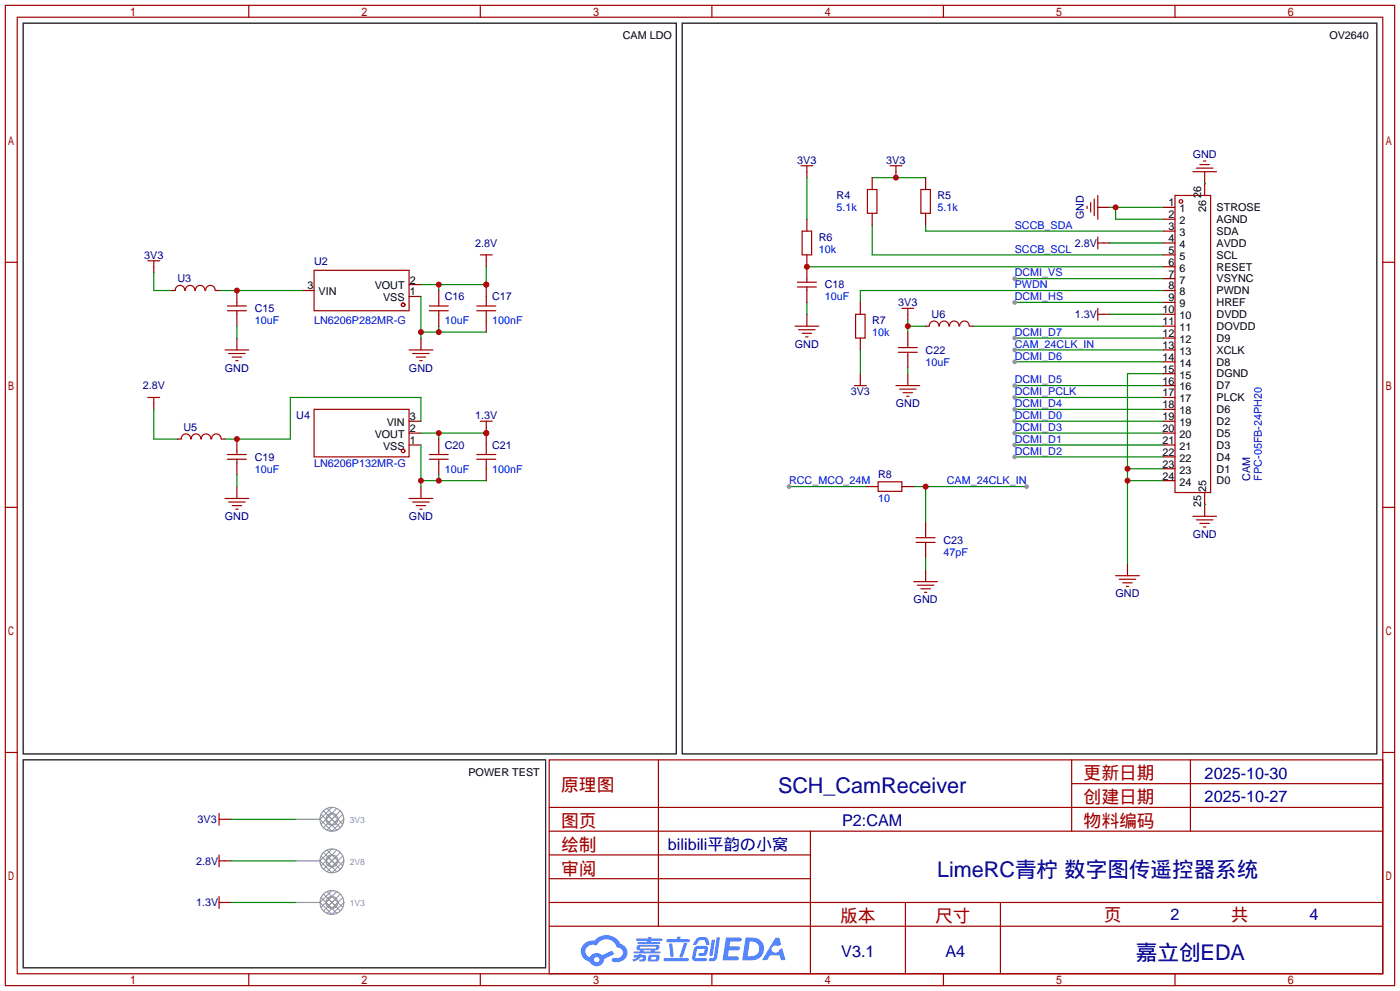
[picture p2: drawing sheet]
<svg xmlns="http://www.w3.org/2000/svg" width="299mm" height="212mm" viewBox="0 0 299 212" stroke-linecap="round" stroke-linejoin="round" font-family="sans-serif">
<g fill="none" stroke="#a10000" stroke-width=".25">
<path d="M1.1 1.1h297.2v209.6h-297.2zM3.7 3.7h292.1v204.5h-292.1zM53.2 1.1v2.6M102.7 1.1v2.6M152.3 1.1v2.6M201.8 1.1v2.6M251.3 1.1v2.6M1.1 56.1h2.6M295.8 56.1h2.5M1.1 108.5h2.6M295.8 108.5h2.5M1.1 160.8h2.6"/>
<path d="M117.5 162.4h178.3v45.8h-178.3zM117.5 177.7h178.3M117.5 172.6h178.3M140.8 162.4v35.6M173.4 177.7v30.5M229.2 162.4v15.3M229.2 167.5h66.6M254.6 162.4v15.3M295.8 160.8h2.5M117.5 182.8h55.9M117.5 198h178.3M117.5 192.9h178.3"/>
<path d="M117.5 187.8h55.9M193.7 192.9v15.3M214 192.9v15.3M53.2 208.2v2.5M102.7 208.2v2.5M152.3 208.2v2.5M201.8 208.2v2.5M251.3 208.2v2.5"/>
</g>
<g fill="#5487ff">
<path d="M155.3 200.4h2.7a.48 .48 0 0 1 .7 .4 .48 .48 0 0 1-.7 .5h-1.8l-.2 1h1.9a.43 .43 0 0 1 .4 .5 .43 .43 0 0 1-.5 .3h-1.9l-.2 1.3h1.7a.45 .45 0 0 1 .6 .2 .45 .45 0 0 1-.2 .6l-3.2 .1z"/>
<path d="M165.9 200.5h.8l.4 1.4-.7 .4a.84 .84 0 0 0-1.2 .2 .84 .84 0 0 0 .3 1.2 .84 .84 0 0 0 1.1-.5l.1-.2 .6-.3 .7 2.5h-.9l-.3-1h-2.1l-.6 1h-1.1z"/>
<path d="M152.2 200.9h.8l-.5 3.2a.36 .36 0 0 1-.4 .3 .36 .36 0 0 1-.3-.4z"/>
<path d="M153.3 200.4h.7l-.6 4.3a1.13 1.13 0 0 1-1.8 .6l.2-.4 .7-.1 .2-.2z"/>
<path d="M149 200.7l.6-.4h1a.77 .77 0 0 1 .9 .6l.3 .9-.2 .2h-.5l-.3-.9-.2-.1h-1l-.7 1-.6-.1v-.1z"/>
<path d="M148.6 202.5l.5-.3h1.7a.81 .81 0 0 1 .7 .5 .81 .81 0 0 1-.2 .8 .81 .81 0 0 1-.9 .9h-.7a.32 .32 0 0 1-.3-.4 .32 .32 0 0 1 .4-.3h.7l.3-.9-1.7 .1-.3 1.9h2.1a.32 .32 0 0 1 .4 .4 .32 .32 0 0 1-.4 .3l-2.3-.1-.5-.3v-.5z"/>
<path d="M142 204.8h5a.33 .33 0 0 1 .3 .4 .33 .33 0 0 1-.3 .3h-4.9l-.2-.2z"/>
<path d="M146.3 201.6h.7l-.6 2a.98 .98 0 0 1-.8 1.1l-.3-.3z"/>
<path d="M143.1 201.7h.7l.3 2.6a.34 .34 0 0 1-.3 .3 .34 .34 0 0 1-.4-.2z"/>
<path d="M142.6 200.8h2.2l.2-.6h.6l-.1 .6h1.8a.32 .32 0 0 1 .3 .3 .32 .32 0 0 1-.4 .3h-4.5l-.1-.1z"/>
<path d="M135.6 204.2h.9l.1-.2 .7-.1-.1 .3h.9a.82 .82 0 0 1-.6 1.3h-.7v-.4h.6l.1-.4a.68 .68 0 0 0-1 .4l-1 .4-.2-.4 1-.4h-.8z"/>
<path d="M136.1 200.6h2.5v-.3h.8l-.1 .3h2.2l.2 .3-.2 .2h-2.3v.3h1.8l.2 .2-.2 .2h-4.5l-.1-.4h2l.1-.3h-2.3l-.1-.2z"/>
<path d="M159.5 200.4l-.7 4.9h1.6a2.5 2.5 0 0 0 3-2.5 2.5 2.5 0 0 0-3.1-2.4zM160.4 201.3a1.61 1.61 0 0 1 2 1.4 1.61 1.61 0 0 1-1.8 1.7h-.7z"/>
<path d="M136.3 202.2a.55 .55 0 0 0-.2 .7 .55 .55 0 0 0 .7 .2l.1 .3h-1.3v.4h5.5l.2-.2-.2-.2h-1.2l.2-.3a.7 .7 0 0 0 .8-.2 .7 .7 0 0 0 0-.9h-4.1zM136.9 202.4h3.3l.2 .1-.2 .2h-3.2zM137.6 203.1h1.7l-.2 .3h-1.4z"/>
<path d="M138.8 204.3a1.05 1.05 0 0 0-.1 1.2 2.91 2.91 0 0 0 2.2-.2 .98 .98 0 0 0 0-1.2h-1.6zM139.4 204.6l.8-.1 .1 .4-.2 .2h-.8z"/>
<path d="M125 201.7a2.23 2.23 0 0 0-.7 2.3 2.23 2.23 0 0 0 1.8 1.6 1.58 1.58 0 0 0 1.8 .9 1.58 1.58 0 0 0 1.3-1.5l2.2-1-.5-.8-2.1 1a1.65 1.65 0 0 0-2.6 .5 1.47 1.47 0 0 1-.8-2.1 1.47 1.47 0 0 1 2.2-.5 2.3 2.3 0 0 1 2.3-1.3 2.3 2.3 0 0 1 2.1 1.7 1.12 1.12 0 0 1 1.2 1.1 1.12 1.12 0 0 1-1.1 1.2h-.7a.45 .45 0 0 0-.6 .3 .45 .45 0 0 0 .5 .6 2.21 2.21 0 0 0 2.2-.6 2.21 2.21 0 0 0 .5-2.3 2.13 2.13 0 0 0-1.3-1 3.3 3.3 0 0 0-5.5-.7l-1.2 .1zM127.1 205.2a.57 .57 0 0 1 1.1 0 .57 .57 0 0 1-1.1 0z"/>
</g>
<g fill="none" stroke="#a10000" stroke-width=".25">
<path d="M67.2 57.8h20.3v8.6h-20.3zM232.5 44.1v.5M233.3 43.3v2M234.1 42.5v3.6M234.8 41.8v5.1M67.2 87.5h20.3v10.2h-20.3z"/>
<circle cx="86.2" cy="65.2" r=".38"/>
<circle cx="86.2" cy="96.4" r=".38"/>
</g>
<path d="M234.8 44.3h2.6M64.6 62.1h2.6M87.5 63.4h2.5M87.5 60.8h2.5M87.5 95.1h2.5M87.5 92.6h2.5M87.5 90h2.5" fill="none" stroke="#870000" stroke-width=".25"/>
<path d="M237.4 44.3h11.4M238.6 44.3v2.6h10.2" fill="none" stroke="#008700" stroke-width=".25"/>
<circle cx="238.6" cy="44.3" r=".63" fill="#c00"/>
<path d="M236.1 51.9h1.3M194.2 67.2v1.3M236.1 67.2h1.3" fill="none" stroke="#870000" stroke-width=".25"/>
<path d="M234.8 50.7v2.5M234.8 51.9h1.3M192.9 65.9h2.6M194.2 65.9v1.3M234.8 65.9v2.6M234.8 67.2h1.3" fill="none" stroke="#a10000" stroke-width=".25"/>
<path d="M237.4 51.9h11.4M194.2 69.7h3.8M194.2 68.5v2.5M208.2 69.7h40.6M237.4 67.2h11.4" fill="none" stroke="#008700" stroke-width=".25"/>
<circle cx="194.2" cy="69.7" r=".63" fill="#c00"/>
<path d="M172.6 36.7v1.3M172.6 67.2v2.5M194.2 79.9v2.5" fill="none" stroke="#870000" stroke-width=".25"/>
<path d="M171.3 35.4h2.6M172.6 35.4v1.3M170.1 69.7h5M170.8 70.5h3.6M171.6 71.2h2M172.3 72h.5M191.6 82.4h5.1M192.4 83.2h3.6M193.2 83.9h2M193.9 84.7h.5" fill="none" stroke="#a10000" stroke-width=".25"/>
<path d="M172.6 38v8.9M172.6 57h76.2M217 74.8h31.8" fill="none" stroke="#008700" stroke-width=".25"/>
<circle cx="217" cy="74.8" r=".51" fill="#999"/>
<path d="M186.6 38h11.4M186.6 48.1v6.4h62.2M198 48.1v1.3h50.8M248.8 62.1h-64.8v2.5" fill="none" stroke="#008700" stroke-width=".25"/>
<path d="M191.6 36.7v1.3" fill="none" stroke="#870000" stroke-width=".25"/>
<circle cx="191.6" cy="38" r=".63" fill="#c00"/>
<path d="M190.4 35.4h2.5M191.6 35.4v1.3" fill="none" stroke="#a10000" stroke-width=".25"/>
<path d="M217 59.6h31.8" fill="none" stroke="#008700" stroke-width=".25"/>
<circle cx="217" cy="59.6" r=".51" fill="#999"/>
<path d="M217 64.6h31.8" fill="none" stroke="#008700" stroke-width=".25"/>
<circle cx="217" cy="64.6" r=".51" fill="#999"/>
<path d="M217 85h31.8" fill="none" stroke="#008700" stroke-width=".25"/>
<circle cx="217" cy="85" r=".51" fill="#999"/>
<path d="M241.2 120.5v2.6" fill="none" stroke="#870000" stroke-width=".25"/>
<path d="M238.6 123.1h5.1M239.4 123.8h3.6M240.2 124.6h2M240.9 125.3h.5" fill="none" stroke="#a10000" stroke-width=".25"/>
<path d="M248.8 79.9h-7.6v40.6M241.2 102.7h7.6M241.2 100.2h7.6" fill="none" stroke="#008700" stroke-width=".25"/>
<g fill="#c00">
<circle cx="241.2" cy="102.7" r=".63"/>
<circle cx="241.2" cy="100.2" r=".63"/>
</g>
<path d="M217 90h31.8" fill="none" stroke="#008700" stroke-width=".25"/>
<circle cx="217" cy="90" r=".51" fill="#999"/>
<path d="M217 97.7h31.8" fill="none" stroke="#008700" stroke-width=".25"/>
<circle cx="217" cy="97.7" r=".51" fill="#999"/>
<path d="M217 95.1h31.8" fill="none" stroke="#008700" stroke-width=".25"/>
<circle cx="217" cy="95.1" r=".51" fill="#999"/>
<path d="M217 92.6h31.8" fill="none" stroke="#008700" stroke-width=".25"/>
<circle cx="217" cy="92.6" r=".51" fill="#999"/>
<path d="M217 87.5h31.8" fill="none" stroke="#008700" stroke-width=".25"/>
<circle cx="217" cy="87.5" r=".51" fill="#999"/>
<path d="M217 82.4h31.8" fill="none" stroke="#008700" stroke-width=".25"/>
<circle cx="217" cy="82.4" r=".51" fill="#999"/>
<path d="M217 77.3h31.8" fill="none" stroke="#008700" stroke-width=".25"/>
<circle cx="217" cy="77.3" r=".51" fill="#999"/>
<path d="M217 72.3h31.8" fill="none" stroke="#008700" stroke-width=".25"/>
<circle cx="217" cy="72.3" r=".51" fill="#999"/>
<path d="M32.9 57v1.3M104 55.8v1.2M184 79.9v1.3" fill="none" stroke="#870000" stroke-width=".25"/>
<path d="M31.6 55.8h2.6M32.9 55.8v1.2M102.7 54.5h2.6M104 54.5v1.3M182.8 82.4h2.5M184 81.2v1.2" fill="none" stroke="#a10000" stroke-width=".25"/>
<path d="M32.9 58.3v3.8h3.8M104 57v3.8h-14M46.9 62.1h17.7M93.9 60.8v1.3" fill="none" stroke="#008700" stroke-width=".25"/>
<g fill="#c00">
<circle cx="93.9" cy="60.8" r=".63"/>
<circle cx="104" cy="60.8" r=".63"/>
</g>
<path d="M90 72.3v2.5M90 104v2.6" fill="none" stroke="#870000" stroke-width=".25"/>
<path d="M87.5 74.8h5.1M88.3 75.6h3.5M89 76.3h2.1M89.8 77.1h.5M87.5 106.6h5.1M88.3 107.3h3.5M89 108.1h2.1M89.8 108.8h.5" fill="none" stroke="#a10000" stroke-width=".25"/>
<path d="M90 63.4v8.9M90 71h14M93.9 69.7v1.3" fill="none" stroke="#008700" stroke-width=".25"/>
<g fill="#c00">
<circle cx="90" cy="71" r=".63"/>
<circle cx="93.9" cy="71" r=".63"/>
</g>
<path d="M90 95.1v8.9M90 102.7h14M93.9 101.5v1.2" fill="none" stroke="#008700" stroke-width=".25"/>
<g fill="#c00">
<circle cx="90" cy="102.7" r=".63"/>
<circle cx="93.9" cy="102.7" r=".63"/>
</g>
<path d="M104 91.3v1.3" fill="none" stroke="#870000" stroke-width=".25"/>
<path d="M102.7 90h2.6M104 90v1.3" fill="none" stroke="#a10000" stroke-width=".25"/>
<path d="M90 92.6h14M93.9 92.6v1.3" fill="none" stroke="#008700" stroke-width=".25"/>
<g fill="#c00">
<circle cx="93.9" cy="92.6" r=".63"/>
<circle cx="104" cy="92.6" r=".63"/>
</g>
<path d="M50.7 72.3v2.5M32.9 86.2v1.3M50.7 104v2.6M48.1 175.1h1.3M48.1 192.9h1.3M48.1 184h1.3" fill="none" stroke="#870000" stroke-width=".25"/>
<g fill="none" stroke="#a10000" stroke-width=".25">
<path d="M48.1 74.8h5.1M48.9 75.6h3.6M49.7 76.3h2M50.4 77.1h.5M31.6 85h2.6M32.9 85v1.2M48.1 106.6h5.1M48.9 107.3h3.6M49.7 108.1h2M50.4 108.8h.5M46.9 173.9v2.5M46.9 175.1h1.2"/>
<path d="M46.9 182.8v2.5M46.9 191.6v2.6M46.9 192.9h1.2M46.9 184h1.2"/>
</g>
<path d="M32.9 87.5v6.4h5.1M90 90v-5h-27.9v8.9h-14M195.5 104h24.1M198 104v7.6M49.4 175.1h14M49.4 184h14M49.4 192.9h14" fill="none" stroke="#008700" stroke-width=".25"/>
<circle cx="198" cy="104" r=".63" fill="#c00"/>
<circle cx="219.6" cy="104" r=".51" fill="#999"/>
<path d="M198 121.8v2.5" fill="none" stroke="#870000" stroke-width=".25"/>
<path d="M195.5 124.3h5M196.2 125.1h3.6M197 125.9h2M197.7 126.6h.5" fill="none" stroke="#a10000" stroke-width=".25"/>
<path d="M168.8 104h16.5M198 119.3v2.5" fill="none" stroke="#008700" stroke-width=".25"/>
<circle cx="168.8" cy="104" r=".51" fill="#999"/>
<g fill="none" stroke="#a10000" stroke-width=".25">
<path d="M171.6 49.4h2v5.1h-2zM185.5 40.5h2.1v5.1h-2.1zM197 40.5h2v5.1h-2zM37.5 62.1a1.01 1.01 0 0 1 1-1.1 1.01 1.01 0 0 1 1 1.1M39.6 62.1a1.01 1.01 0 0 1 1.1-1.1 1.01 1.01 0 0 1 1 1.1M41.8 62.1a1.01 1.01 0 0 1 1-1.1 1.01 1.01 0 0 1 1 1.1M44 62.1a1.01 1.01 0 0 1 1-1.1 1.01 1.01 0 0 1 1 1.1M48.6 66.4h4.1M48.6 65.4h4.1M183 67.2h2v5.1h-2zM198.8 69.7a1.01 1.01 0 0 1 1-1.1 1.01 1.01 0 0 1 1 1.1M200.9 69.7a1.01 1.01 0 0 1 1.1-1.1 1.01 1.01 0 0 1 1 1.1"/>
<path d="M203.1 69.7a1.01 1.01 0 0 1 1-1.1 1.01 1.01 0 0 1 1 1.1M205.3 69.7a1.01 1.01 0 0 1 1-1.1 1.01 1.01 0 0 1 1 1.1M38.8 93.8a1.01 1.01 0 0 1 1-1 1.01 1.01 0 0 1 1 1M40.9 93.8a1.01 1.01 0 0 1 1-1 1.01 1.01 0 0 1 1 1M43.1 93.8a1.01 1.01 0 0 1 1-1 1.01 1.01 0 0 1 1 1M45.3 93.8a1.01 1.01 0 0 1 1-1 1.01 1.01 0 0 1 1 1M91.8 98.2h4.1M91.8 97.2h4.1M93.9 96.4v.8M93.9 98.2v.7M187.8 103h5.1v2h-5.1zM196 116h4"/>
<path d="M196 114.9h4M198 114.2v.7M198 116v.7"/>
</g>
<g fill="none" stroke="#870000" stroke-width=".25">
<path d="M186.6 38v2.5M198 38v2.5M172.6 46.9v2.5M172.6 54.5v2.5M186.6 45.6v2.5M198 45.6v2.5M36.7 62.1h.8M46.1 62.1h.8M50.7 62.1v2.5M50.7 67.2v2.5M184 64.6v2.6M184 72.3v2.5"/>
<path d="M198 69.7h.8M207.4 69.7h.8M38 93.9h.7M47.4 93.9h.7M93.9 93.9v2.5M93.9 98.9v2.6M185.3 104h2.5M192.9 104h2.6M198 111.6v2.6M198 116.7v2.6"/>
</g>
<path d="M172.6 64.6v2.6M184 74.8v5.1M194.2 78.6v1.3" fill="none" stroke="#008700" stroke-width=".25"/>
<circle cx="50.7" cy="62.1" r=".63" fill="#c00"/>
<path d="M50.7 64.6v.8M50.7 66.4v.8M48.6 98.2h4.1M48.6 97.2h4.1" fill="none" stroke="#a10000" stroke-width=".25"/>
<path d="M50.7 69.7v2.6" fill="none" stroke="#008700" stroke-width=".25"/>
<path d="M50.7 93.9v2.5M50.7 98.9v2.6" fill="none" stroke="#870000" stroke-width=".25"/>
<circle cx="50.7" cy="93.9" r=".63" fill="#c00"/>
<path d="M91.8 66.4h4.1M91.8 65.4h4.1M93.9 64.6v.8M93.9 66.4v.8M170.6 61.3h4M170.6 60.3h4M50.7 96.4v.8M50.7 98.2v.7" fill="none" stroke="#a10000" stroke-width=".25"/>
<path d="M50.7 101.5v2.5" fill="none" stroke="#008700" stroke-width=".25"/>
<path d="M172.6 57v2.6M93.9 62.1v2.5M93.9 67.2v2.5M172.6 62.1v2.5" fill="none" stroke="#870000" stroke-width=".25"/>
<circle cx="172.6" cy="57" r=".63" fill="#c00"/>
<path d="M172.6 59.6v.7M102 66.4h4M102 65.4h4M104 63.4v2M172.6 61.3v.8" fill="none" stroke="#a10000" stroke-width=".25"/>
<path d="M104 60.8v2.6M104 68.5v2.5" fill="none" stroke="#870000" stroke-width=".25"/>
<circle cx="104" cy="60.8" r=".63" fill="#c00"/>
<path d="M104 66.4v2.1M102 98.2h4M102 97.2h4M104 95.1v2.1" fill="none" stroke="#a10000" stroke-width=".25"/>
<path d="M104 92.6v2.5M104 100.2v2.5" fill="none" stroke="#870000" stroke-width=".25"/>
<circle cx="104" cy="92.6" r=".63" fill="#c00"/>
<g fill="none" stroke="#a10000" stroke-width=".25">
<path d="M255.1 36.7h5.1M255.9 35.9h3.6M256.7 35.2h2M257.4 34.4h.5M251.3 41.8h7.7v63.5h-7.7zM192.2 75.3h4M192.2 74.3h4M194.2 73.5v.8M194.2 75.3v.8M104 98.2v2M255.1 110.4h5.1M255.9 111.1h3.6"/>
<path d="M256.7 111.9h2M257.4 112.6h.5"/>
<circle cx="252.6" cy="43.1" r=".38"/>
</g>
<g fill="none" stroke="#870000" stroke-width=".25">
<path d="M257.7 36.7v5.1M248.8 44.3h2.5M248.8 46.9h2.5M248.8 49.4h2.5M248.8 51.9h2.5M248.8 54.5h2.5M248.8 57h2.5M248.8 59.6h2.5M194.2 71v2.5M194.2 76.1v2.5M248.8 62.1h2.5M248.8 64.6h2.5"/>
<path d="M248.8 67.2h2.5M248.8 69.7h2.5M248.8 72.3h2.5M248.8 74.8h2.5M248.8 77.3h2.5M248.8 79.9h2.5M248.8 82.4h2.5M248.8 85h2.5M248.8 87.5h2.5M248.8 90h2.5M248.8 92.6h2.5M248.8 95.1h2.5"/>
<path d="M248.8 97.7h2.5M248.8 100.2h2.5M248.8 102.7h2.5M257.7 105.3v5.1"/>
</g>
<path d="M257.7 39.2h.1M257.7 107.8h.1" fill="none" stroke="#008700" stroke-width=".25"/>
<path d="M5 5h139.7v156.2h-139.7zM145.9 5h148.6v156.2h-148.6zM5 162.4h111.7v44.5h-111.7z" fill="none" stroke="#000" stroke-width=".25"/>
<g fill="none" stroke="#999" stroke-width=".25">
<path d="M63.4 175.1h5.1M63.4 192.9h5.1M63.4 184h5.1"/>
<circle cx="71" cy="175.1" r="2.54"/>
<circle cx="71" cy="175.1" r="1.27"/>
<circle cx="71" cy="184" r="2.54"/>
<circle cx="71" cy="192.9" r="2.54"/>
<circle cx="71" cy="184" r="1.27"/>
<circle cx="71" cy="192.9" r="1.27"/>
</g>
<g fill="none" stroke="#999" stroke-width=".21">
<path d="M68.7 174.1l3.3 3.3M69.2 173.3l3.6 3.6M69.9 172.8l3.4 3.4M71 172.6l-2.5 2.5 2.5 2.6 2.5-2.6M72 172.8l-3.3 3.4M72.8 173.3l-3.6 3.6M73.3 174.1l-3.4 3.3M68.7 191.9l3.3 3.3M68.7 183l3.3 3.3M69.2 191.1l3.6 3.6M69.2 182.2l3.6 3.6M69.9 190.6l3.4 3.4"/>
<path d="M69.9 181.7l3.4 3.4M71 190.4l-2.5 2.5 2.5 2.6 2.5-2.6M71 181.5l-2.5 2.5 2.5 2.6 2.5-2.6M72 190.6l-3.3 3.4M72 181.7l-3.3 3.4M72.8 191.1l-3.6 3.6M72.8 182.2l-3.6 3.6M73.3 191.9l-3.4 3.3M73.3 183l-3.4 3.3"/>
</g>
<g font-size="4.6" fill="#000080">
<text x="166.4" y="169.6">SCH_CamReceiver</text>
<text x="200.4" y="187.4">LimeRC青柠 数字图传遥控器系统</text>
<text x="243" y="205.2">嘉立创EDA</text>
</g>
<g font-size="3.8" fill="#a00000">
<text x="231.8" y="166.6">更新日期</text>
<text x="120" y="169.2">原理图</text>
<text x="231.8" y="171.7">创建日期</text>
<text x="120" y="176.8">图页</text>
<text x="231.8" y="176.8">物料编码</text>
<text x="120" y="181.9">绘制</text>
<text x="120" y="186.9">审阅</text>
<text x="179.7" y="197.1">版本</text>
<text x="200" y="197.1">尺寸</text>
<text x="236.1" y="196.8">页</text>
<text x="263.3" y="196.8">共</text>
</g>
<g font-size="3.5" fill="#000080">
<text x="257.7" y="166.4">2025-10-30</text>
<text x="257.7" y="171.5">2025-10-27</text>
<text x="180.1" y="176.6">P2:CAM</text>
<text x="142.9" y="181.7">bilibili平韵の小窝</text>
<text x="250.4" y="196.6">2</text>
<text x="280.1" y="196.6">4</text>
<text x="180" y="204.5">V3.1</text>
<text x="202.2" y="204.5">A4</text>
</g>
<g font-size="2.3">
<text x="133.2" y="8.3">CAM LDO</text>
<text x="284.4" y="8.3">OV2640</text>
<text x="249.9" y="44.1">1</text>
<text x="249.9" y="46.6">2</text>
<text x="252.3" y="45.4">1</text>
<text x="252.3" y="47.9">2</text>
<text x="257" y="42.3" transform="rotate(-90 257 42.3)">26</text>
<text x="258" y="45.3" transform="rotate(-90 258 45.3)">26</text>
<text x="260.2" y="45.1">STROSE</text>
<text x="260.2" y="47.7">AGND</text>
<text x="249.9" y="49.2">3</text>
<text x="249.9" y="51.7">4</text>
<text x="252.3" y="50.4">3</text>
<text x="252.3" y="53">4</text>
<text x="260.2" y="50.2">SDA</text>
<text x="260.2" y="52.8">AVDD</text>
<text x="249.9" y="54.3">5</text>
<text x="249.9" y="56.8">6</text>
<text x="249.9" y="59.3">7</text>
<text x="252.3" y="55.5">5</text>
<text x="252.3" y="58.1">6</text>
<text x="260.2" y="55.3">SCL</text>
<text x="260.2" y="57.8">RESET</text>
<text x="65.8" y="61.9">3</text>
<text x="68.1" y="63.1">VIN</text>
<text x="80.1" y="61.9">VOUT</text>
<text x="81.9" y="64.4">VSS</text>
<text x="87.6" y="63.1">1</text>
<text x="87.6" y="60.6">2</text>
<text x="249.9" y="61.9">8</text>
<text x="249.9" y="64.4">9</text>
<text x="252.3" y="60.6">7</text>
<text x="252.3" y="63.1">8</text>
<text x="252.3" y="65.7">9</text>
<text x="260.2" y="60.4">VSYNC</text>
<text x="260.2" y="62.9">PWDN</text>
<text x="260.2" y="65.5">HREF</text>
<text x="248.6" y="67">10</text>
<text x="248.6" y="69.5">11</text>
<text x="252.3" y="68.2">10</text>
<text x="252.3" y="70.8">11</text>
<text x="260.2" y="68">DVDD</text>
<text x="260.2" y="70.5">DOVDD</text>
<text x="248.6" y="72">12</text>
<text x="248.6" y="74.6">13</text>
<text x="248.6" y="77.1">14</text>
<text x="252.3" y="73.3">12</text>
<text x="252.3" y="75.8">13</text>
<text x="260.2" y="73.1">D9</text>
<text x="260.2" y="75.6">XCLK</text>
<text x="248.6" y="79.7">15</text>
<text x="248.6" y="82.2">16</text>
<text x="252.3" y="78.4">14</text>
<text x="252.3" y="80.9">15</text>
<text x="252.3" y="83.5">16</text>
<text x="260.2" y="78.2">D8</text>
<text x="260.2" y="80.7">DGND</text>
<text x="260.2" y="83.2">D7</text>
<text x="87.6" y="89.8">3</text>
<text x="248.6" y="84.7">17</text>
<text x="248.6" y="87.3">18</text>
<text x="248.6" y="89.8">19</text>
<text x="252.3" y="86">17</text>
<text x="252.3" y="88.5">18</text>
<text x="260.2" y="85.8">PLCK</text>
<text x="260.2" y="88.3">D6</text>
<text x="80.1" y="93.6">VOUT</text>
<text x="82.7" y="91.1">VIN</text>
<text x="87.6" y="94.9">1</text>
<text x="87.6" y="92.4">2</text>
<text x="248.6" y="92.4">20</text>
<text x="248.6" y="94.9">21</text>
<text x="252.3" y="91.1">19</text>
<text x="252.3" y="93.6">20</text>
<text x="260.2" y="90.9">D2</text>
<text x="260.2" y="93.4">D5</text>
<text x="260.2" y="95.9">D3</text>
<text x="81.9" y="96.2">VSS</text>
<text x="248.6" y="97.4">22</text>
<text x="248.6" y="100">23</text>
<text x="252.3" y="96.2">21</text>
<text x="252.3" y="98.7">22</text>
<text x="252.3" y="101.2">23</text>
<text x="260.2" y="98.5">D4</text>
<text x="260.2" y="101">D1</text>
<text x="248.6" y="102.5">24</text>
<text x="252.3" y="103.8">24</text>
<text x="258" y="105.3" transform="rotate(-90 258 105.3)">25</text>
<text x="260.2" y="103.6">D0</text>
<text x="257" y="108.3" transform="rotate(-90 257 108.3)">25</text>
<text x="100.2" y="165.8">POWER TEST</text>
</g>
<g font-size="2.3" fill="#000080">
<text x="170.5" y="35">3V3</text>
<text x="189.6" y="35">3V3</text>
<text x="255.1" y="33.7">GND</text>
<text x="178.9" y="42.6">R4</text>
<text x="200.5" y="42.6">R5</text>
<text x="231.8" y="46.9" transform="rotate(-90 231.8 46.9)">GND</text>
<text x="101.6" y="52.8">2.8V</text>
<text x="175.1" y="51.5">R6</text>
<text x="229.9" y="52.8">2.8V</text>
<text x="30.8" y="55.3">3V3</text>
<text x="67.2" y="56.6">U2</text>
<text x="38" y="60.4">U3</text>
<text x="95.1" y="64.2">C16</text>
<text x="105.3" y="64.2">C17</text>
<text x="176.4" y="61.6">C18</text>
<text x="192.1" y="65.5">3V3</text>
<text x="54.5" y="66.7">C15</text>
<text x="186.6" y="69.3">R7</text>
<text x="199.3" y="68">U6</text>
<text x="229.9" y="68">1.3V</text>
<text x="170" y="74.3">GND</text>
<text x="198" y="75.6">C22</text>
<text x="30.5" y="83.2">2.8V</text>
<text x="48.1" y="79.4">GND</text>
<text x="87.5" y="79.4">GND</text>
<text x="63.4" y="89.6">U4</text>
<text x="101.6" y="89.6">1.3V</text>
<text x="182" y="84.5">3V3</text>
<text x="191.6" y="87">GND</text>
<text x="39.2" y="92.1">U5</text>
<text x="95.1" y="95.9">C20</text>
<text x="105.3" y="95.9">C21</text>
<text x="54.5" y="98.5">C19</text>
<text x="187.8" y="102.3">R8</text>
<text x="267.4" y="102.7" transform="rotate(-90 267.4 102.7)">CAM</text>
<text x="48.1" y="111.2">GND</text>
<text x="87.5" y="111.2">GND</text>
<text x="201.8" y="116.3">C23</text>
<text x="255.1" y="115">GND</text>
<text x="195.4" y="129">GND</text>
<text x="238.6" y="127.7">GND</text>
<text x="42.3" y="175.9">3V3</text>
<text x="41.9" y="184.8">2.8V</text>
<text x="41.9" y="193.7">1.3V</text>
</g>
<g font-size="2.3" fill="#00f">
<text x="178.9" y="45.1">5.1k</text>
<text x="200.5" y="45.1">5.1k</text>
<text x="217" y="48.9">SCCB_SDA</text>
<text x="175.1" y="54">10k</text>
<text x="217" y="54">SCCB_SCL</text>
<text x="217" y="59.1">DCMI_VS</text>
<text x="176.4" y="64.2">10uF</text>
<text x="217" y="61.6">PWDN</text>
<text x="217" y="64.2">DCMI_HS</text>
<text x="54.5" y="69.3">10uF</text>
<text x="67.2" y="69.3">LN6206P282MR-G</text>
<text x="95.1" y="69.3">10uF</text>
<text x="105.3" y="69.3">100nF</text>
<text x="186.6" y="71.8">10k</text>
<text x="217" y="71.8">DCMI_D7</text>
<text x="217" y="74.3">CAM_24CLK_IN</text>
<text x="217" y="76.9">DCMI_D6</text>
<text x="198" y="78.2">10uF</text>
<text x="217" y="82">DCMI_D5</text>
<text x="217" y="84.5">DCMI_PCLK</text>
<text x="217" y="89.6">DCMI_D0</text>
<text x="217" y="87">DCMI_D4</text>
<text x="217" y="94.7">DCMI_D1</text>
<text x="217" y="92.1">DCMI_D3</text>
<text x="54.5" y="101">10uF</text>
<text x="67.2" y="99.7">LN6206P132MR-G</text>
<text x="95.1" y="101">10uF</text>
<text x="105.3" y="101">100nF</text>
<text x="217" y="97.2">DCMI_D2</text>
<text x="168.8" y="103.6">RCC_MCO_24M</text>
<text x="187.8" y="107.4">10</text>
<text x="202.5" y="103.6">CAM_24CLK_IN</text>
<text x="269.9" y="102.7" transform="rotate(-90 269.9 102.7)">FPC-05FB-24PH20</text>
<text x="201.8" y="118.8">47pF</text>
</g>
<g font-size="1.8" fill="#999">
<text x="74.8" y="175.9">3V3</text>
<text x="74.8" y="184.8">2V8</text>
<text x="74.8" y="193.7">1V3</text>
</g>
</svg>
